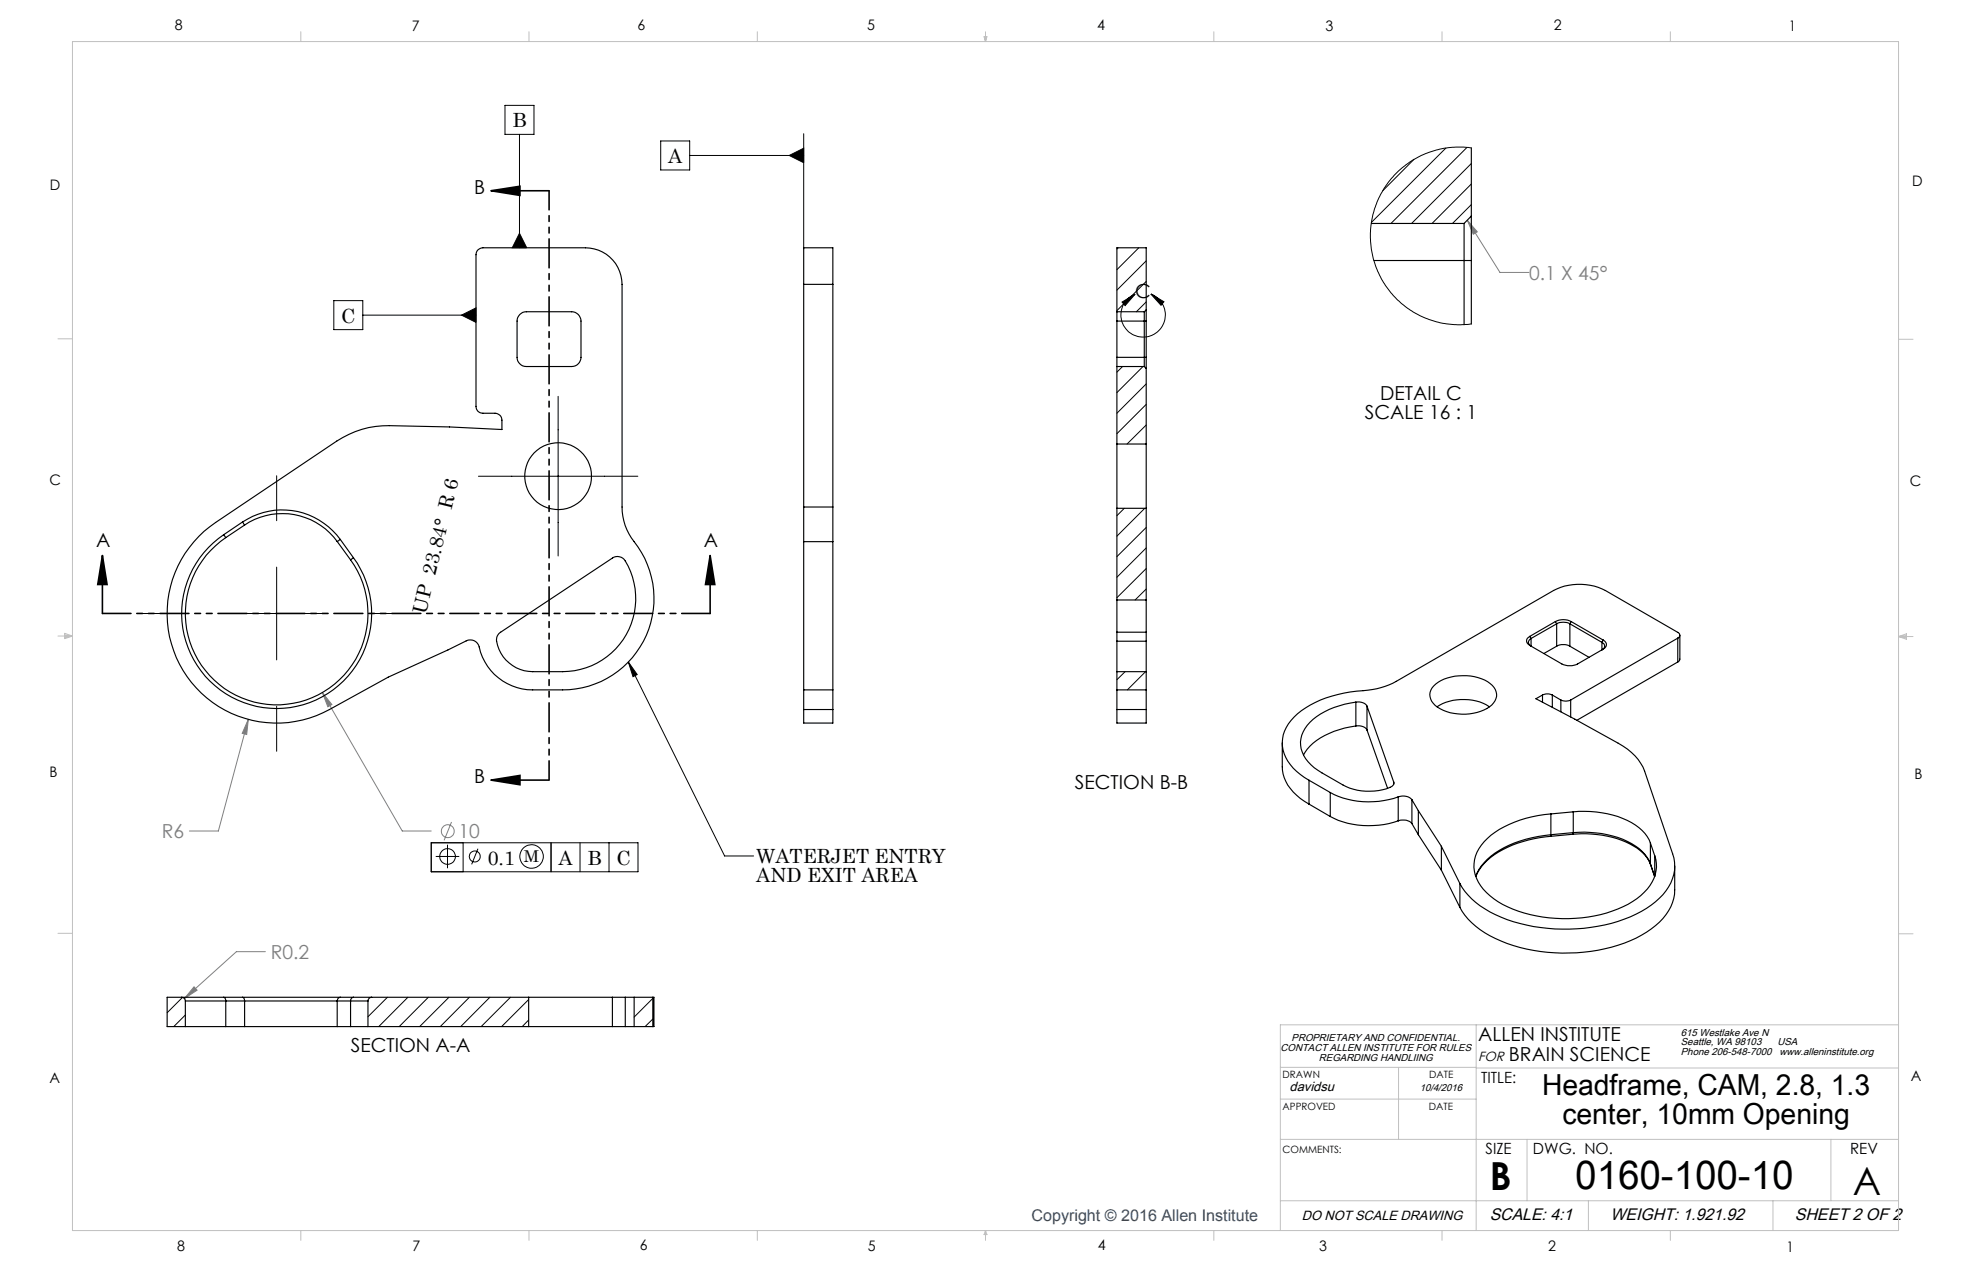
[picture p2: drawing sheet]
<svg xmlns="http://www.w3.org/2000/svg" width="432mm" height="279mm" viewBox="0 0 432 279" stroke-linecap="round" stroke-linejoin="round" font-family="sans-serif">
<g fill="none" stroke="#808080" stroke-width=".22">
<path d="M321.5 48.2l2.1 2.6-.8 .5zM321.5 48.2l7.1 11.5h6.4M54.4 157.5l-.4 3.3-.9-.2zM54.4 157.5l-6.6 24.5h-6.3M70.6 151.7l2.1 2.6-.9 .5zM70.6 151.7l17.5 30.3h6.4M98.9 180l-1.6 4M42.5 216.1l.7 .7-2.8 1.9zM58.1 208.4h-6.3l-11.4 10.3"/>
<circle cx="98.1" cy="182" r="1.41"/>
</g>
<g fill="none" stroke="#000" stroke-width=".22">
<path d="M110.6 23.1h6.4v6.3h-6.4zM113.8 29.4v24.9M144.7 30.9h6.4v6.3h-6.4zM151.1 34h25M172.9 34l3.2-1.5v3.1zM176.1 29.3v25.2M113.8 51.1l1.6 3.2h-3.2zM73.1 65.8h6.4v6.4h-6.4zM79.5 69h24.8M101.1 69l3.2-1.6v3.2zM245.8 66.1l2.9-1.7-2.2 2.5zM252.1 64.4a4.9 4.9 0 0 1 2.3 7.4 4.9 4.9 0 0 1-7.8 .1 4.9 4.9 0 0 1 2.1-7.5"/>
<path d="M252.1 64.4l2.9 1.7-.6 .8zM122.3 86.8v34.9M60.6 104.2v9.8M104.8 104.3h34.9M30.4 134.3h9.9M50.4 134.3h20.4M60.6 124.2v20.3M80.9 134.3h9.9M60.6 154.7v9.8M137.7 145l21.1 42.4h6.3M137.7 145l1.9 2.7-.9 .5zM94.5 184.5h45.3v6.4h-45.3z"/>
<path d="M95.5 187.5h5.1M98 185v5.1M101.5 184.5v6.4M104.7 185.8l-1.4 3.5M120.7 184.5v6.4M127.1 184.5v6.4M133.4 184.5v6.4"/>
<circle cx="98.1" cy="187.5" r="1.71"/>
<circle cx="104" cy="187.6" r="1.2"/>
<circle cx="116.5" cy="187.5" r="2.57"/>
</g>
<path d="M107.6 41.8l6.3-1v2zM107.6 41.8h12.7M22.4 121.6l1.1 6.4h-2.1zM22.4 121.6v12.7M155.6 121.6l1 6.4h-2zM155.6 121.6v12.7M107.6 170.8l6.3-1v2zM107.6 170.8h12.7" fill="none" stroke="#000" stroke-width=".35"/>
<path d="M155.6 134.3h-133.1" fill="none" stroke="#000" stroke-width=".35" stroke-dasharray="6.3 1.3 1.3 1.3 1.3 1.3" stroke-dashoffset=".1"/>
<path d="M120.3 41.8v129" fill="none" stroke="#000" stroke-width=".35" stroke-dasharray="6.3 1.3 1.3 1.3 1.3 1.3" stroke-dashoffset="2.2"/>
<g fill="none" stroke="#c0c0c0" stroke-width=".22">
<path d="M15.9 9.1h400v260.4h-400zM65.9 6.9v2.2M115.9 6.9v2.2M165.9 6.9v2.2M215.6 8h.6l-.3 1.1zM215.7 8l.2 1.1M215.9 6.9v2.2M216 8l-.1 1.1M265.9 6.9v2.2M315.9 6.9v2.2M365.9 6.9v2.2M12.7 74.2h3.2"/>
<path d="M415.9 74.3h3.2M12.7 139.3h3.2M14.2 139.1l1.7 .2M14.2 138.7l1.7 .6-1.7 .5zM15.9 139.3l-1.7 .3M415.9 139.4h3.2M415.9 139.4l1.8-.6v1.2zM415.9 139.4l1.8 .3M417.7 139.2l-1.8 .2M12.7 204.4h3.2M415.9 204.5h3.2M280.5 233.7h42.9"/>
<path d="M306.4 233.7v15.8M323.4 224.4v45.1M323.4 233.9h92.5M415.9 224.4h-135.4v45.1M280.5 249.5h135.4M280.5 240.7h42.9M334.5 249.5v13.4M401.1 249.5v13.4M65.9 269.5v2.1M115.9 269.5v2.1M165.9 269.5v2.1M215.9 269.5v2.1"/>
<path d="M215.9 269.5l.3 .8h-.6zM265.9 269.5v2.1M280.5 262.9h135.4M315.9 269.5v2.1M348 262.9v6.6M365.9 269.5v2.1M388.4 262.9v6.6"/>
</g>
<g fill="#000">
<path d="M155.6 121.6l1 6.4h-2zM22.4 121.6l1.1 6.4h-2.1zM107.6 41.8l6.3-1v2zM107.6 170.8l6.3-1v2z"/>
<path d="M137.7 145l1.9 2.7-.9 .5zM113.8 51.1l1.6 3.2h-3.2zM101.1 69l3.2 1.6v-3.2zM172.9 34l3.2 1.6v-3.1zM245.8 66.1l2.9-1.7-2.2 2.5zM252.1 64.4l2.9 1.7-.6 .8z"/>
</g>
<g fill="#808080">
<path d="M42.5 216.1l-2.1 2.6 2.8-1.9zM321.5 48.2l2.1 2.6-.8 .5z"/>
<path d="M70.6 151.7l1.2 3.1 .9-.5zM54.4 157.5l-1.3 3.1 .9 .2z"/>
</g>
<g fill="none" stroke="#000" stroke-width=".25">
<path d="M322.3 32.4v14.9M104.7 54.7l1.1-.4h22.5a8 8 0 0 1 8 8v48.7a12.9 12.9 0 0 0 3.5 8.8 20 20 0 0 1-16.5 31.3h-6.6a12.1 12.1 0 0 1-11.9-9.8 1.99 1.99 0 0 0-2.7-1l-4 2-13 6-12.9 7.1a24 24 0 0 1-32.1-8.6 24 24 0 0 1 7.1-32.4l26.6-17.8a20.1 20.1 0 0 1 11.5-3.4l13.2 .3 11.5 .6v-2.1a1.51 1.51 0 0 0-1.6-1.5h-2.6a1.45 1.45 0 0 1-1.5-1.5v-33.2l.1-.6zM300.4 48.9h20.3M301 57h21.3M320.7 48.9v22.2M322.3 47.3v9.7M322.3 47.3l-1.6 1.6M322.3 57v13.9M113.9 68.9a1.79 1.79 0 0 1 1.4-.6h9.9a2.05 2.05 0 0 1 2.1 2v7.9a2.05 2.05 0 0 1-2.1 2.1h-9.9a2.05 2.05 0 0 1-2-2.1v-7.9a1.92 1.92 0 0 1 .6-1.4zM176.1 62.3v-8h6.4v8M176.1 62.3h6.4M176.1 62.3v48.7"/>
<path d="M182.5 62.3v48.7M244.7 78.2v2.1M244.7 68.3v2M244.7 68.3h6M244.7 70.3v7.9M244.7 78.2h6.4M244.7 70.3h6.4M250.7 68.3v12M251.1 78.2v2.5M251.1 67.9v2.4M251.1 67.9v-13.6h-6.4v14M251.1 70.3v7.9"/>
<path d="M251.1 67.9l-.4 .4M244.7 97.2v14.1M244.7 80.3h6M244.7 97.2h6.4M244.7 80.3v16.9M250.7 80.3l.4 .4M251.1 97.2v14.1M251.1 80.7v16.5M49 117.1a20.8 20.8 0 0 0-5.5 29.1 20.8 20.8 0 0 0 29.1 5.1 20.8 20.8 0 0 0 4.8-29.2M49 117.1l.5 .6M49.5 117.7a20 20 0 0 0-5.4 28 20 20 0 0 0 28 5 20 20 0 0 0 4.7-28.1M53.1 114.3l.5 .7"/>
<path d="M53.1 114.3a15.7 15.7 0 0 1 21.4 3.8M53.1 114.3l-4.1 2.8M53.6 115a14.8 14.8 0 0 1 20.3 3.6M53.6 115l-4.1 2.7M73.9 118.6l2.9 4M74.5 118.1l-.6 .5M74.5 118.1l2.9 4M176.1 118.6v32.5M176.1 111v7.6M176.1 118.6h6.4M176.1 111h6.4M182.5 118.6v32.5"/>
<path d="M182.5 111v7.6M244.7 111.3v27.1M244.7 111.3h6.4M251.1 111.3v27.1M77.4 122.1l-.6 .5M109.3 138.8l24.9-16.6a2.01 2.01 0 0 1 2.8 .6 16 16 0 0 1-13.7 24.3h-6.6a7.8 7.8 0 0 1-7.9-7.5zM244.7 138.4v2M244.7 138.4h6.4M244.7 131.4h6.4M251.1 138.4v2M335.1 139.3a1.04 1.04 0 0 0-.7 1 1.04 1.04 0 0 0 .7 1l7.1 4.1a4 4 0 0 0 3.4 0l5.6-3.3a1.04 1.04 0 0 0 .7-1 1.04 1.04 0 0 0-.7-.9M335.1 139.3l.3 .5"/>
<path d="M335.2 140l.2-.2v1.7l-.4-.4a.76 .76 0 0 1 .2-1.1zM340.7 136.1a3.7 3.7 0 0 1 3.5 0M340.7 136.1l-5.6 3.2M340.7 136.1l.3 .5M341 136.6a3.1 3.1 0 0 1 2.9 0M341 136.6l-5.6 3.2M341 136.6v4.9M343.9 136.6l7 4.1M343.9 136.6v4.9M344.2 136.1l7 4.1M344.2 136.1l-.3 .5M367.6 139.7a.67 .67 0 0 0 .4-.6 .67 .67 0 0 0-.4-.6l-15.9-9.2a12.6 12.6 0 0 0-11.3 0l-34.5 19.9a18.4 18.4 0 0 1-8.7 2.1 22.7 22.7 0 0 0-13.7 5.7 7.5 7.5 0 0 0-.2 11.2l1.6 1.4 1.9 1.3"/>
<path d="M367.6 139.7l-23.5 13.6M367.6 139.7v5.3M368 139.1v5.2l-.1 .4-.3 .3M176.1 155.4v2.9h6.4v-2.9M176.1 151.1h6.4M176.1 151.1v4.3M176.1 155.4h6.4M182.5 151.1v4.3M244.7 140.4v6.7M244.7 155.4v2.9h6.4v-2.9M244.7 147.1h6.4M244.7 151.1h6.4"/>
<path d="M244.7 155.4h6.4M244.7 147.1v8.3M244.7 140.4h6.4M251.1 140.4v6.7M251.1 147.1v8.3M297 153.7a16.8 16.8 0 0 0-10.6 5.1 6 6 0 0 0 .8 8.7l2.4 1.7 4.7 2.7a12.5 12.5 0 0 0 10.6 .3l.4-.5v-.5M297 153.7a2.27 2.27 0 0 1 2.5 .9M297 159a17.3 17.3 0 0 0-10.6 5l-.8 1.3M297 159a2.27 2.27 0 0 1 2.5 .8M297 153.7v5.3M299.5 154.6l5.8 16.6M299.5 154.6v5.2"/>
<path d="M299.5 159.8l4.5 12.8M314.1 150.2a10.6 10.6 0 0 1 11.2-1.3 3.6 3.6 0 0 1 2.4 4.1 5.6 5.6 0 0 1-4.1 3 10.9 10.9 0 0 1-9.2-1.5 2.84 2.84 0 0 1-.3-4.3zM314.8 154.8a11.2 11.2 0 0 1 11.5 0M337.9 152.2l-1.4 .8 8.5 4.5 9.5 5.2a11.8 11.8 0 0 1 5.8 6.1l6.1 18.1a9.5 9.5 0 0 1-3.7 10.5 31 31 0 0 1-18.9 6 33.8 33.8 0 0 1-19.6-5.1l-1.8-1.5a12.1 12.1 0 0 1-2.6-3.3M337.9 152.2a2.47 2.47 0 0 1 2.2 0M337.9 152.2v1.6M340.1 152.2l1.8 1.1M340.1 152.2v2.7M341 141.5a3.1 3.1 0 0 1 2.9 0M341 141.5l-2.8 1.6M341.9 153.3a2.47 2.47 0 0 0 2.2 0M341.9 153.3v2.6"/>
<path d="M343.9 141.5l4.2 2.4M344.1 153.3v3.7M350.9 140.7a.87 .87 0 0 1 .6 .8 .87 .87 0 0 1-.6 .8zM351.2 140.2l-.3 .5M367.6 145l-22.2 12.7M280.9 162.7v5.2a8.9 8.9 0 0 0 4 6.9l1.9 1.3M286.8 170.9l4.6 2.6M286.8 170.9v5.2M286.8 176.1l4.6 2.7M291.4 173.5a18.7 18.7 0 0 0 14.9 1M291.4 178.8a19.1 19.1 0 0 0 14.9 .9M291.4 173.5v5.3"/>
<path d="M305.3 171.2v.5M306.3 174.5a2.71 2.71 0 0 1 3 .6M306.3 179.7a2.63 2.63 0 0 1 3 .6M306.3 174.5v5.2M309.3 175.1l1.4 2.4M309.3 175.1v5.2M310.7 177.5l5.1 7.8M310.7 177.5v5.3M339.8 178.2a23.7 23.7 0 0 0-13.9 5.4 7.6 7.6 0 0 0-.3 11.8 23.2 23.2 0 0 0 13.8 5.6 29.2 29.2 0 0 0 19.2-4.2 8.7 8.7 0 0 0 4.2-8.6l-.3-.8M339.8 178.2v4.6M344.7 177.8a21.1 21.1 0 0 1 14.4 3.5 7.6 7.6 0 0 1 2.5 3.3M344.7 177.8l-4.9 .4"/>
<path d="M344.7 177.8v4.5M309.3 180.3l1.4 2.5M310.7 182.8l5.1 7.7M315.8 185.3l4 8.2M315.8 185.3v5.2M315.8 190.5l4 8.2M319.8 193.5v5.2M339.8 182.8a23.7 23.7 0 0 0-13.9 5.3 9.2 9.2 0 0 0-2.6 3.8 12.3 12.3 0 0 1 6.9-6.3 28.4 28.4 0 0 1 9.5-2.5M339.8 182.8l-.1 .3M344.6 182.7a21.8 21.8 0 0 1 14.7 3.5l1.6 1.7 .7 1.4M344.6 182.7l-4.9 .4M344.7 182.3a21.6 21.6 0 0 1 14.4 3.5 8 8 0 0 1 2.5 3.4"/>
<path d="M344.7 182.3l-.1 .4M344.7 182.3l-4.9 .5M361.6 189.2v.1M361.6 184.6l.9 2.8M361.6 189.2l.9 2.7M361.6 184.6v4.6M361.6 189.3l.9 2.6M362.5 187.4v4.4M366.9 189.6v5.2a10.4 10.4 0 0 1-5.2 8.6 33.1 33.1 0 0 1-19.5 5.3 31.5 31.5 0 0 1-18.9-5.9 13 13 0 0 1-3.5-4.1M39.8 218.4a.85 .85 0 0 1 .8 .8M39.8 218.4h9.2M39.8 218.4h-3.2v6.4h4"/>
<path d="M40.6 219.2h8.9M40.6 219.2v5.6M49 218.4l.3 .1 .2 .7M49 218.4h4.1M49.5 219.2v5.6M49.5 219.2h4.1M53.1 218.4l.3 .2 .2 .6M53.1 218.4h21.4M53.6 219.2h20.3M53.6 219.2v5.6M73.9 219.2v5.6M73.9 219.2h2.9"/>
<path d="M74.5 218.4a.8 .8 0 0 0-.6 .8M74.5 218.4h2.9M76.8 219.2h3.8M76.8 219.2v5.6M77.4 218.4a.74 .74 0 0 0-.6 .8M77.4 218.4h4M80.6 219.2v5.6M81.4 218.4a.85 .85 0 0 0-.8 .8M81.4 218.4h52.8M115.8 218.4v6.4M134.2 218.4h2.8M134.2 218.4v6.4"/>
<path d="M137 218.4h1.9M137 218.4v6.4M138.9 218.4h4.1M138.9 218.4v6.4M143 218.4h.3v6.4h-.3M143 218.4v6.4M40.6 224.8h8.9M49.5 224.8h4.1M53.6 224.8h20.3M73.9 224.8h2.9M76.8 224.8h3.8M80.6 224.8h53.6"/>
<path d="M134.2 224.8h2.8M137 224.8h1.9M138.9 224.8h4.1"/>
<circle cx="122.3" cy="104.3" r="7.3"/>
</g>
<g fill="none" stroke="#000" stroke-width=".22">
<path d="M309.8 34.9l-6.9 6.9M316.8 32.4l-16.4 16.3M321.4 32.3l-16.7 16.6M322.3 35.8l-13.1 13.1M322.3 32.4a19.5 19.5 0 0 0-22.1 19.3 19.5 19.5 0 0 0 22.1 19.2M245 54.3l-.3 .2M249.5 54.3l-4.8 4.8M251.1 57.1l-6.4 6.4M322.3 40.3l-8.6 8.6M322.3 44.8l-4.1 4.1M251.1 61.6l-6.4 6.4M251.1 66.1l-2.1 2.2"/>
<path d="M245.9 80.3l-1.2 1.2M250.4 80.3l-5.7 5.7M251.1 84.1l-6.4 6.4M251.1 88.5l-6.4 6.5M251.1 93.1l-4.2 4.1M246.3 111.3l-1.6 1.6M250.8 111.3l-6.1 6.1M251.1 115.5l-6.4 6.4M251.1 120l-6.4 6.4M251.1 124.5l-6.4 6.4M251.1 129l-2.4 2.4M246.5 147.1l-1.8 1.7"/>
<path d="M251 147.1l-4 4M40 218.4l-3.4 3.4M84.9 218.4l-4.3 4.2M89.4 218.4l-6.4 6.4M93.8 218.4l-6.3 6.4M98.4 218.4l-6.5 6.4M102.8 218.4l-6.4 6.4M107.3 218.4l-6.4 6.4M111.8 218.4l-6.4 6.4M115.8 218.9l-5.9 5.9M143 218.6l-4.1 4.1M40.6 222.2l-2.5 2.6"/>
<path d="M115.8 223.3l-1.4 1.5M143 223.1l-1.7 1.7"/>
</g>
<text font-size="8.7" x="345.1" y="260.3">0160-100-10</text>
<g font-size="8.5">
<text x="326.4" y="260.6">B</text>
<text x="405.9" y="261.6">A</text>
</g>
<g font-size="6.3">
<text x="337.8" y="239.8">Headframe, CAM, 2.8, 1.3</text>
<text x="342.3" y="246.2">center, 10mm Opening</text>
</g>
<g font-size="4.3">
<text x="112.3" y="27.9">B</text>
<text x="146.4" y="35.7">A</text>
<text x="74.8" y="70.7">C</text>
<text x="93.3" y="134.6" transform="rotate(-76 93.3 134.6)">UP 23.84° R 6</text>
<text x="106.8" y="189.4">0.1</text>
<text x="122.4" y="189.4">A</text>
<text x="128.7" y="189.4">B</text>
<text x="135" y="189.4">C</text>
<text x="165.7" y="189.1">WATERJET ENTRY</text>
<text x="165.7" y="193.2">AND EXIT AREA</text>
</g>
<g font-size="4.2">
<text x="103.9" y="42.5">B</text>
<text x="248.7" y="65.3">C</text>
<text x="302.4" y="87.6">DETAIL C</text>
<text x="299" y="91.8">SCALE 16 : 1</text>
<text x="21" y="119.8">A</text>
<text x="154.2" y="119.8">A</text>
<text x="103.9" y="171.5">B</text>
<text x="235.5" y="172.8">SECTION B-B</text>
<text x="76.8" y="230.3">SECTION A-A</text>
<text x="323.8" y="228">ALLEN INSTITUTE</text>
<text x="330.6" y="232.2">BRAIN SCIENCE</text>
</g>
<g font-size="4.2" fill="#808080">
<text x="335" y="61.2">0.1 X 45°</text>
<text x="35.4" y="183.6">R6</text>
<text x="100.4" y="183.5">10</text>
<text x="59.3" y="210">R0.2</text>
</g>
<g font-size="3.7">
<text x="326.4" y="267.2">SCALE: 4:1</text>
<text x="352.8" y="267.2">WEIGHT: 1.921.92</text>
<text x="393.2" y="267.2">SHEET 2 OF 2</text>
</g>
<text font-size="3.6" x="114.8" y="188.8">M</text>
<text font-size="3.5" fill="#1f497d" x="226" y="267.3">Copyright © 2016 Allen Institute</text>
<g font-size="3.4">
<text x="324.5" y="237.1">TITLE:</text>
<text x="325.5" y="252.8">SIZE</text>
<text x="335.8" y="252.8">DWG. NO.</text>
<text x="405.3" y="252.8">REV</text>
</g>
<g font-size="3.2">
<text x="38.3" y="6.7">8</text>
<text x="90.2" y="6.7">7</text>
<text x="139.7" y="6.5">6</text>
<text x="190" y="6.5">5</text>
<text x="240.4" y="6.5">4</text>
<text x="290.4" y="6.7">3</text>
<text x="340.4" y="6.5">2</text>
<text x="391.9" y="6.7">1</text>
<text x="10.9" y="41.6">D</text>
<text x="418.9" y="40.7">D</text>
<text x="10.9" y="106.3">C</text>
<text x="418.4" y="106.4">C</text>
<text x="10.8" y="170.2">B</text>
<text x="419.4" y="170.6">B</text>
<text x="10.8" y="237.2">A</text>
<text x="418.6" y="236.8">A</text>
<text x="38.8" y="273.8">8</text>
<text x="90.4" y="273.8">7</text>
<text x="140.2" y="273.8">6</text>
<text x="190.1" y="273.9">5</text>
<text x="240.5" y="273.8">4</text>
<text x="289" y="273.9">3</text>
<text x="339.1" y="273.8">2</text>
<text x="391.4" y="274.1">1</text>
</g>
<g font-size="2.9">
<text x="323.8" y="232.2">FOR</text>
<text x="282.5" y="238.9">davidsu</text>
<text x="285.2" y="267.2">DO NOT SCALE DRAWING</text>
</g>
<g font-size="2.2">
<text x="368.2" y="226.8">615 Westlake Ave N</text>
<text x="280.5" y="230.1">CONTACT ALLEN INSTITUTE FOR RULES</text>
<text x="283" y="228">PROPRIETARY AND CONFIDENTIAL.</text>
<text x="289" y="232.2">REGARDING HANDLIING</text>
<text x="368.2" y="228.9">Seattle, WA 98103</text>
<text x="368.2" y="231">Phone 206-548-7000</text>
<text x="389.4" y="228.9">USA</text>
<text x="389.9" y="231">www.alleninstitute.org</text>
<text x="281" y="236.1">DRAWN</text>
<text x="311" y="238.8">10/4/2016</text>
<text x="313.1" y="236.1">DATE</text>
<text x="281" y="243.1">APPROVED</text>
<text x="313" y="243.1">DATE</text>
<text x="281" y="252.6">COMMENTS:</text>
</g>
</svg>
